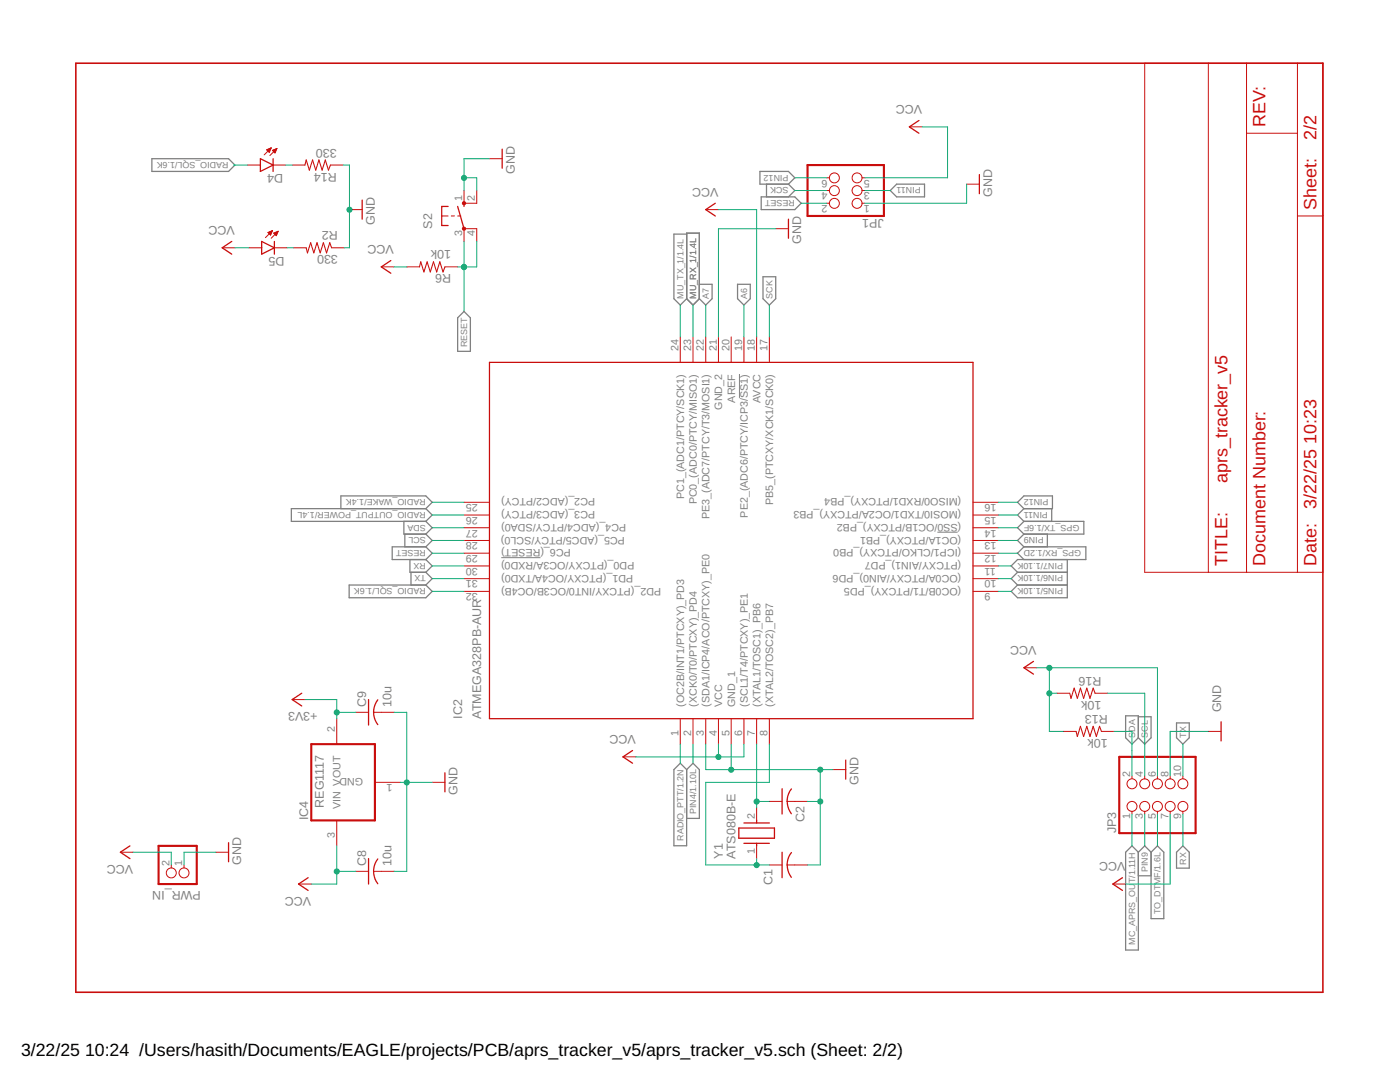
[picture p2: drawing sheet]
<svg xmlns="http://www.w3.org/2000/svg" width="279mm" height="216mm" viewBox="0 0 279 216" stroke-linecap="round" stroke-linejoin="round" font-family="sans-serif">
<path d="M147.6 74.6v4.8M100 111.3h7.9M187.1 106.2h4" fill="none" stroke="#808080" stroke-width=".2"/>
<g fill="none" stroke="#808080" stroke-width=".25">
<path d="M30.3 31.7h15.3l1.3 1.2-1.3 1.3h-15.3zM151.7 34.2h5.7l1.2 1.3-1.2 1.2h-5.7zM151.9 39.3h6.7l1.3 1.3-1.3 1.2h-6.7zM153 36.7v2.6M157.4 36.7l1.2 1.3-1.2 1.3M177.7 38l1.2-1.3h5.6v2.6h-5.6zM137 46.7h-2.5v12.9l1.3 1.3 1.2-1.3M137 59.6v-13.1h2.6v13.1M137 59.6l1.3 1.3 1.3-1.3M139.6 56.7h2.5v2.9l-1.3 1.3-1.2-1.3M147.2 56.7h2.5v2.9l-1.2 1.3-1.3-1.3zM152.3 55.2h2.5v4.4l-1.3 1.3-1.2-1.3z"/>
<path d="M92.6 62.1l1.3 1.3v6.7h-2.6v-6.7zM68 101.5v-2.5h17l1.3 1.2-1.3 1.3M69.7 116.7h15.3l1.3 1.3-1.3 1.3h-15.3zM80.6 104v2.6h4.4M80.8 106.6v2.5M81.8 111.7v2.5h3.2M82 114.2v2.5M85 101.5h-26.9v2.5h26.9M85 101.5l1.3 1.3-1.3 1.2M85 109.1l1.3 1.3-1.3 1.3M85 111.7l1.3 1.2-1.3 1.3M85 109.1h-6.7v2.6h6.7"/>
<path d="M85 114.2l1.3 1.3-1.3 1.2M85 106.6l1.3 1.2-1.3 1.3M85 104l1.3 1.3-1.3 1.3M203.1 100.2l1.2-1.2h5.7v2.5h-5.7zM203.1 116.7h9.9M203.1 114.2l-1.3 1.3 1.3 1.2M203.1 114.2h9.9M204.3 104h12v2.6h-12M204.3 109.1h12.4v2.6h-13.6l-1.3 1.2 1.3 1.3M204.3 109.1l-1.2 1.3 1.2 1.3M204.3 104l-1.2 1.3 1.2 1.3M204.3 101.5l-1.2 1.3 1.2 1.2"/>
<path d="M204.3 106.6l-1.2 1.2 1.2 1.3M209 106.6v2.5M209.9 101.5v2.5M213 111.7v7.6h-9.9l-1.3-1.3 1.3-1.3M134.5 153.6l1.3-1.3 1.2 1.3v15.2h-2.5zM137 153.6l1.3-1.3 1.3 1.3v9.7h-2.6M224.6 142.8h2.6v4.4l-1.3 1.3-1.3-1.3zM227.2 143h2.5v4.2l-1.2 1.3-1.3-1.3M234.8 144.3h2.5v2.9l-1.2 1.3-1.3-1.3zM224.6 170.1l1.3-1.3 1.3 1.3v19.5h-2.6zM227.2 170.1l1.3-1.3 1.2 1.3M227.2 174.8h2.5"/>
<path d="M231 168.8l1.3 1.3v13.2h-2.6v-13.2zM236.1 168.8l1.2 1.3v3.1h-2.5v-3.1z"/>
</g>
<g fill="none" stroke="#c90d0c" stroke-width=".25">
<path d="M52 31.7l2.5 1.2-2.5 1.3zM54.5 31.7v2.5M72.3 39.9v3.8M100.2 29.8v3.8M183.4 24l-1.9 1.3 1.9 1.3M195.5 34.8v3.9M46.2 48.2l-1.9 1.2 1.9 1.3M52.2 48.2l2.6 1.2-2.6 1.3zM54.8 48.2v2.5M78 52l-1.9 1.3 1.9 1.2M89.4 41.2h-1.2v3.8h1.2M91.3 41.2l1.3 4.4"/>
<path d="M92.6 40.6v.6M142.7 40.6l-1.9 1.2 1.9 1.3M157.4 43.7v3.8M97.7 72.3h96.5v71.1h-96.5zM60.2 138.3l-1.9 1.3 1.9 1.3M73.6 139.6v5.1M75.4 139.6l-.5 1-.4 1.5M206.2 132l-1.9 1.2 1.9 1.3M74.6 142.1l.3 1.6 .5 .9M88.8 154.2v3.8M126.2 149.8l-1.9 1.2 1.9 1.3M156.1 157.4v5"/>
<path d="M157.1 159.9l.3 1.6 .5 .9M157.9 157.4l-.7 1.4-.1 1.1M168.8 151.7v3.8M243.7 144v3.8M25.9 168.8l-1.9 1.3 1.9 1.2M45.6 168.1v3.9M61.5 175.1l-1.9 1.3 1.9 1.3M73.6 171.3v5.1M74.6 173.9l.3 1.5 .5 .9M75.4 171.4l-.5 .9-.4 1.6M147.4 165.2h7.2v2.1h-7.2zM148.5 168.3h5"/>
<path d="M148.5 164.2h5M151 163.7v.5M151 168.3v.5M156.1 170.1v5M157.1 172.6l.3 1.6 .5 .9M157.9 170.1a3.9 3.9 0 0 0-.8 2.5M224 175.1l-1.9 1.3 1.9 1.3"/>
</g>
<g fill="none" stroke="#c90d0c" stroke-width=".2">
<path d="M228.5 12.6h35.5v101.6h-35.5zM241.2 12.6v101.6M248.8 12.6v101.6M258.9 12.6v101.6M49.4 32.9h2.6M53.2 29.9l.5 .5M53.3 29.9h.1M53.4 29.8v.2M53.5 29.8v.3M53.6 29.7v.6M53.7 29.7v.7M53.8 29.6v.5"/>
<path d="M54 29.6v.2M54.1 29.5v.1M54.1 29.5l-1.4 1.4M54.1 29.5l-.9 .4M54.1 29.5l-.4 .9M54.4 30l.9-.4-.4 .9zM54.5 30v.1M54.5 32.9h2.5M54.6 29.9v.3M54.7 29.9v.4M54.8 29.8v.7M54.9 29.8v.6"/>
<path d="M55.1 29.7v.4M55.2 29.7v.1M55.3 29.6l-1.4 1.4M58.3 32.9h2.6M65.9 32.9h2.6M92.6 38v2.6h2.5v-2.6M97.7 31.7h2.5M165 38h.5M165 35.5h.5M172 38h.6M172 35.5h.6M181.5 25.3h2.5"/>
<path d="M192.9 36.7h2.6M248.8 26.6h10.1M44.3 49.4h2.6M49.7 49.4h2.5M53.6 46.3v.2M53.7 46.3v.3M53.8 46.2v.6M54 46.2v.7M54.1 46.1v.6M54.2 46.1v.3M54.3 46v.1M54.4 46l-1.4 1.4"/>
<path d="M54.4 46l-.9 .4 .5 .5M54.4 46l-.4 .9M54.6 46.5l.9-.4-.4 .9zM54.7 46.5v.1M54.8 49.4h2.5M54.8 46.4v.3M54.9 46.4v.4M55.1 46.3v.6M55.2 46.3v.6M55.3 46.2v.5M55.4 46.2v.2M55.5 46.1l-1.4 1.4"/>
<path d="M58.6 49.4h2.5M66.2 49.4h2.5M69.7 41.8h2.6M76.1 53.3h2.5M81.2 53.3h2.5M88.2 43.1h1.2M88.8 53.3h2.5M90.1 43.1h.6M91.3 43.1h.7M92.6 48.2v-2.6h2.5v2.6M140.8 41.8h2.6M154.8 45.6h2.6"/>
<path d="M165 40.6h.5M172 40.6h.6M258.9 43.1h5.1M135.8 67.2v5.1M138.3 67.2v5.1M140.8 67.2v5.1M143.4 67.2v5.1M145.9 67.2v5.1M148.5 67.2v5.1M151 67.2v5.1M153.5 67.2v5.1M92.6 118h5.1"/>
<path d="M92.6 115.5h5.1M92.6 112.9h5.1M92.6 110.4h5.1M92.6 107.8h5.1M92.6 105.3h5.1M92.6 102.8h5.1M92.6 100.2h5.1M194.2 118h5.1M194.2 115.5h5.1M194.2 112.9h5.1M194.2 110.4h5.1M194.2 107.8h5.1"/>
<path d="M194.2 105.3h5.1M194.2 102.8h5.1M194.2 100.2h5.1M58.3 139.6h2.6M204.3 133.2h2.6M210.9 138.3h2.6M218.5 138.3h2.6M67.2 143.4v5.1M71 142.1h2.6M74.6 142.1h4M74.8 156.1h5.1M86.3 156.1h2.5"/>
<path d="M124.3 151h2.6M135.8 143.4v5.1M138.3 143.4v5.1M140.8 143.4v5.1M143.4 143.4v5.1M145.9 143.4v5.1M148.5 143.4v5.1M151 143.4v5.1M153.5 143.4v5.1M153.5 159.9h2.6M157.1 159.9h4.1M166.2 153.6h2.6"/>
<path d="M212.2 145.9h2.6M219.8 145.9h2.6M225.9 154.8v.6M228.5 154.8v.6M231 154.8v.6M233.5 154.8v.6M236.1 154.8v.6M241.2 145.9h2.5M24 170.1h2.6M34.2 172.6v.6M36.7 172.6v.6M43.1 170.1h2.5"/>
<path d="M59.6 176.4h2.5M67.2 163.7v5.1M71 173.9h2.6M74.6 173.9h4M151 161.2v2.5M151 168.8v2.5M153.5 172.6h2.6M157.1 172.6h4.1M222.1 176.4h2.5M225.9 161.9v.5M228.5 161.9v.5M231 161.9v.5"/>
<path d="M233.5 161.9v.5M236.1 161.9v.5"/>
<circle cx="166.5" cy="35.5" r=".99"/>
<circle cx="166.5" cy="38" r=".99"/>
<circle cx="171" cy="38" r=".99"/>
<circle cx="171" cy="35.5" r=".99"/>
<circle cx="166.5" cy="40.6" r=".99"/>
<circle cx="171" cy="40.6" r=".99"/>
<circle cx="225.9" cy="156.4" r=".99"/>
<circle cx="228.5" cy="156.4" r=".99"/>
<circle cx="231" cy="156.4" r=".99"/>
<circle cx="233.5" cy="156.4" r=".99"/>
<circle cx="236.1" cy="156.4" r=".99"/>
<circle cx="34.2" cy="174.2" r=".99"/>
<circle cx="36.7" cy="174.2" r=".99"/>
<circle cx="225.9" cy="160.9" r=".99"/>
<circle cx="228.5" cy="160.9" r=".99"/>
<circle cx="231" cy="160.9" r=".99"/>
<circle cx="233.5" cy="160.9" r=".99"/>
<circle cx="236.1" cy="160.9" r=".99"/>
</g>
<path d="M60.9 32.9l.2-1 .6 2.1 .7-2.1 .6 2.1 .6-2.1 .7 2.1 .6-2.1 .7 2.1 .3-1.1M61.1 49.4l.3 1.1 .6-2.1 .6 2.1 .7-2.1 .6 2.1 .6-2.1 .7 2.1 .6-2.1 .4 1M83.7 53.3l.3-1.1 .6 2.1 .6-2.1 .7 2.1 .6-2.1 .6 2.1 .7-2.1 .6 2.1 .4-1M213.5 138.3l.2 1 .7-2 .6 2 .6-2 .7 2 .6-2 .6 2 .7-2 .3 1M214.8 145.9l.2 1.1 .6-2.1 .7 2.1 .6-2.1 .6 2.1 .7-2.1 .6 2.1 .6-2.1 .4 1" fill="none" stroke="#c90d0c" stroke-width=".21"/>
<path d="M15.1 12.6h248.9v185.4h-248.9z" fill="none" stroke="#c90d0c" stroke-width=".32"/>
<path d="M161.2 32.9h15.2v10.2h-15.2zM62.1 148.5h12.7v15.2h-12.7zM223.4 151h15.2v15.2h-15.2zM31.6 168.8h7.7v7.6h-7.7z" fill="none" stroke="#c90d0c" stroke-width=".42"/>
<g fill="#c90d0c" stroke="#c90d0c" stroke-width=".2">
<circle cx="92.6" cy="45.6" r=".33"/>
<circle cx="92.6" cy="40.5" r=".33"/>
</g>
<g fill="none" stroke="#0dab76" stroke-width=".2">
<path d="M46.6 32.9h2.8M57 32.9h1.3M68.5 32.9h1.2v16.5h-1M92.6 35.5h2.5v2.5M97.7 31.7h-5.1v6.3M158.6 35.5h6.4M158.6 38h6.4M172.6 38h5.1M184 25.3h5.1v10.2h-16.5M192.9 36.7v3.9h-20.3M46.9 49.4h2.8M57.3 49.4h1.3"/>
<path d="M78.6 53.3h2.6M92.6 48.2v13.9M95.1 48.2v5.1h-3.8M143.4 41.8h7.6v25.4M154.8 45.6h-11.4v21.6M159.9 40.6h5.1M135.8 60.9v6.3M138.3 60.9v6.3M140.8 60.9v6.3M148.5 60.9v6.3M153.5 60.9v6.3M86.3 100.2h6.3"/>
<path d="M86.3 102.8h6.3M86.3 118h6.3M86.3 115.5h6.3M86.3 112.9h6.3M86.3 110.4h6.3M86.3 105.3h6.3M86.3 107.8h6.3M199.3 100.2h3.8M199.3 102.8h3.8M199.3 118h2.5M199.3 115.5h2.5M199.3 112.9h2.5"/>
<path d="M199.3 110.4h3.8M199.3 105.3h3.8M199.3 107.8h3.8M60.9 139.6h6.3v3.8M206.9 133.2h24.1v21.6M209.4 133.2v12.7h2.8M209.4 138.3h1.5M221.1 138.3h7.4v16.5M67.2 142.1h3.8M78.6 142.1h2.6v31.8h-2.6M79.9 156.1h6.4M135.8 148.5v3.8"/>
<path d="M138.3 148.5v3.8M140.8 148.5v5.1h25.4M143.4 148.5v2.5M145.9 148.5v5.1M148.5 148.5v2.5h-21.6M151 159.9h2.5M151 148.5v12.7M153.5 148.5v7.6h-12.7v16.5h12.7M161.2 159.9h2.5M163.7 153.6v19h-2.5M222.4 145.9h3.5v8.9M236.1 148.5v6.3"/>
<path d="M241.2 145.9h-7.7v8.9M26.6 170.1h7.6v2.5M43.1 170.1h-6.4v2.5M67.2 173.9h3.8M67.2 168.8v7.6h-5.1M151 171.3v1.3M225.9 162.4v6.4M228.5 162.4v6.4M231 162.4v6.4M233.5 162.4v14h-8.9M236.1 162.4v6.4"/>
</g>
<g fill="#0dab76" stroke="#0dab76" stroke-width=".2">
<circle cx="69.7" cy="41.8" r=".51"/>
<circle cx="145.9" cy="153.6" r=".51"/>
<circle cx="163.7" cy="159.9" r=".51"/>
<circle cx="163.7" cy="153.6" r=".51"/>
<circle cx="92.6" cy="35.5" r=".51"/>
<circle cx="81.2" cy="156.1" r=".51"/>
<circle cx="67.2" cy="173.9" r=".51"/>
<circle cx="143.4" cy="151" r=".51"/>
<circle cx="209.4" cy="138.3" r=".51"/>
<circle cx="209.4" cy="133.3" r=".51"/>
<circle cx="92.6" cy="53.3" r=".51"/>
<circle cx="151" cy="172.6" r=".51"/>
<circle cx="151" cy="159.9" r=".51"/>
<circle cx="67.2" cy="142.2" r=".51"/>
</g>
<g font-size="3.6" fill="#c90d0c">
<text x="252.6" y="25.3" transform="rotate(-90 252.6 25.3)">REV:</text>
<text x="262.7" y="27.9" transform="rotate(-90 262.7 27.9)">2/2</text>
<text x="262.7" y="41.8" transform="rotate(-90 262.7 41.8)">Sheet:</text>
<text x="262.7" y="88.6" transform="rotate(-90 262.7 88.6)">10:23</text>
<text x="245" y="96.4" transform="rotate(-90 245 96.4)">aprs_tracker_v5</text>
<text x="262.7" y="101.5" transform="rotate(-90 262.7 101.5)">3/22/25</text>
<text x="245" y="112.9" transform="rotate(-90 245 112.9)">TITLE:</text>
<text x="252.6" y="112.9" transform="rotate(-90 252.6 112.9)">Document Number:</text>
<text x="262.7" y="112.9" transform="rotate(-90 262.7 112.9)">Date:</text>
</g>
<g font-size="3.5">
<text x="4.2" y="210.7">3/22/25</text>
<text x="17" y="210.7">10:24 /Users/hasith/Documents/EAGLE/projects/PCB/aprs_tracker_v5/aprs_tracker_v5.sch (Sheet: 2/2)</text>
</g>
<g font-size="2.5" fill="#808080">
<text x="184" y="21" transform="rotate(-180 184 21)">VCC</text>
<text x="67.2" y="29.6" transform="rotate(-180 67.2 29.6)">330</text>
<text x="56.5" y="34.7" transform="rotate(-180 56.5 34.7)">D4</text>
<text x="67.2" y="34.4" transform="rotate(-180 67.2 34.4)">R14</text>
<text x="102.8" y="34.7" transform="rotate(-90 102.8 34.7)">GND</text>
<text x="143.4" y="37.5" transform="rotate(-180 143.4 37.5)">VCC</text>
<text x="198" y="39.3" transform="rotate(-90 198 39.3)">GND</text>
<text x="46.9" y="45.1" transform="rotate(-180 46.9 45.1)">VCC</text>
<text x="67.5" y="46.2" transform="rotate(-180 67.5 46.2)">R2</text>
<text x="74.8" y="44.8" transform="rotate(-90 74.8 44.8)">GND</text>
<text x="86.2" y="45.6" transform="rotate(-90 86.2 45.6)">S2</text>
<text x="176.4" y="43.7" transform="rotate(-180 176.4 43.7)">JP1</text>
<text x="56.8" y="51.2" transform="rotate(-180 56.8 51.2)">D5</text>
<text x="67.5" y="51" transform="rotate(-180 67.5 51)">330</text>
<text x="78.6" y="48.9" transform="rotate(-180 78.6 48.9)">VCC</text>
<text x="90.1" y="49.9" transform="rotate(-180 90.1 49.9)">10k</text>
<text x="159.9" y="48.6" transform="rotate(-90 159.9 48.6)">GND</text>
<text x="90.1" y="54.7" transform="rotate(-180 90.1 54.7)">R6</text>
<text x="206.9" y="128.9" transform="rotate(-180 206.9 128.9)">VCC</text>
<text x="219.8" y="135" transform="rotate(-180 219.8 135)">R16</text>
<text x="63.4" y="142.1" transform="rotate(-180 63.4 142.1)">+3V3</text>
<text x="73.1" y="141" transform="rotate(-90 73.1 141)">C9</text>
<text x="78.1" y="141" transform="rotate(-90 78.1 141)">10u</text>
<text x="92.2" y="143.4" transform="rotate(-90 92.2 143.4)">IC2</text>
<text x="96" y="143.4" transform="rotate(-90 96 143.4)">ATMEGA328PB-AUR</text>
<text x="219.8" y="139.8" transform="rotate(-180 219.8 139.8)">10k</text>
<text x="221.1" y="142.7" transform="rotate(-180 221.1 142.7)">R13</text>
<text x="243.7" y="142.1" transform="rotate(-90 243.7 142.1)">GND</text>
<text x="126.9" y="146.7" transform="rotate(-180 126.9 146.7)">VCC</text>
<text x="221.1" y="147.5" transform="rotate(-180 221.1 147.5)">10k</text>
<text x="64.7" y="161.2" transform="rotate(-90 64.7 161.2)">REG1117</text>
<text x="91.3" y="158.6" transform="rotate(-90 91.3 158.6)">GND</text>
<text x="171.3" y="156.6" transform="rotate(-90 171.3 156.6)">GND</text>
<text x="61.5" y="163.7" transform="rotate(-90 61.5 163.7)">IC4</text>
<text x="160.5" y="164" transform="rotate(-90 160.5 164)">C2</text>
<text x="222.7" y="166.3" transform="rotate(-90 222.7 166.3)">JP3</text>
<text x="26.6" y="172.6" transform="rotate(-180 26.6 172.6)">VCC</text>
<text x="48.2" y="172.6" transform="rotate(-90 48.2 172.6)">GND</text>
<text x="73.1" y="172.7" transform="rotate(-90 73.1 172.7)">C8</text>
<text x="78.1" y="172.7" transform="rotate(-90 78.1 172.7)">10u</text>
<text x="144.3" y="171.3" transform="rotate(-90 144.3 171.3)">Y1</text>
<text x="146.8" y="171.3" transform="rotate(-90 146.8 171.3)">ATS080B-E</text>
<text x="224.7" y="172.1" transform="rotate(-180 224.7 172.1)">VCC</text>
<text x="40.1" y="177.8" transform="rotate(-180 40.1 177.8)">PWR_IN</text>
<text x="62.1" y="178.9" transform="rotate(-180 62.1 178.9)">VCC</text>
<text x="154.2" y="176.7" transform="rotate(-90 154.2 176.7)">C1</text>
</g>
<g font-size="2.1" fill="#808080">
<text x="165.2" y="35.8" transform="rotate(-180 165.2 35.8)">6</text>
<text x="173.6" y="35.8" transform="rotate(-180 173.6 35.8)">5</text>
<text x="92.2" y="40.2" transform="rotate(-90 92.2 40.2)">1</text>
<text x="94.8" y="40.2" transform="rotate(-90 94.8 40.2)">2</text>
<text x="165.2" y="40.9" transform="rotate(-180 165.2 40.9)">2</text>
<text x="165.2" y="38.4" transform="rotate(-180 165.2 38.4)">4</text>
<text x="173.6" y="40.9" transform="rotate(-180 173.6 40.9)">1</text>
<text x="173.6" y="38.4" transform="rotate(-180 173.6 38.4)">3</text>
<text x="92.2" y="47.2" transform="rotate(-90 92.2 47.2)">3</text>
<text x="94.8" y="47.2" transform="rotate(-90 94.8 47.2)">4</text>
<text x="135.4" y="70" transform="rotate(-90 135.4 70)">24</text>
<text x="138" y="70" transform="rotate(-90 138 70)">23</text>
<text x="140.5" y="70" transform="rotate(-90 140.5 70)">22</text>
<text x="143" y="70" transform="rotate(-90 143 70)">21</text>
<text x="145.6" y="70" transform="rotate(-90 145.6 70)">20</text>
<text x="148.1" y="70" transform="rotate(-90 148.1 70)">19</text>
<text x="150.6" y="70" transform="rotate(-90 150.6 70)">18</text>
<text x="153.2" y="70" transform="rotate(-90 153.2 70)">17</text>
<text x="144.1" y="81.8" transform="rotate(-90 144.1 81.8)">GND_2</text>
<text x="146.7" y="80.3" transform="rotate(-90 146.7 80.3)">AREF</text>
<text x="151.8" y="80.4" transform="rotate(-90 151.8 80.4)">AVCC</text>
<text x="95.3" y="100.6" transform="rotate(-180 95.3 100.6)">25</text>
<text x="118.8" y="99.5" transform="rotate(-180 118.8 99.5)">PC2_(ADC2/PTCY)</text>
<text x="136.5" y="99.6" transform="rotate(-90 136.5 99.6)">PC1_(ADC1/PTCY/SCK1)</text>
<text x="139.1" y="100.6" transform="rotate(-90 139.1 100.6)">PC0_(ADC0/PTCY/MISO1)</text>
<text x="154.3" y="100.8" transform="rotate(-90 154.3 100.8)">PB5_(PTCXY/XCK1/SCK0)</text>
<text x="191.8" y="99.5" transform="rotate(-180 191.8 99.5)">(MISO0/RXD1/PTCXY)_PB4</text>
<text x="198.9" y="100.6" transform="rotate(-180 198.9 100.6)">16</text>
<text x="95.3" y="105.7" transform="rotate(-180 95.3 105.7)">27</text>
<text x="95.3" y="103.1" transform="rotate(-180 95.3 103.1)">26</text>
<text x="118.8" y="102" transform="rotate(-180 118.8 102)">PC3_(ADC3/PTCY)</text>
<text x="124.7" y="107.1" transform="rotate(-180 124.7 107.1)">PC5_(ADC5/PTCY/SCL0)</text>
<text x="125" y="104.5" transform="rotate(-180 125 104.5)">PC4_(ADC4/PTCY/SDA0)</text>
<text x="141.6" y="103.6" transform="rotate(-90 141.6 103.6)">PE3_(ADC7/PTCY/T3/MOSI1)</text>
<text x="149.2" y="103.3" transform="rotate(-90 149.2 103.3)">PE2_(ADC6/PTCY/ICP3/SS1)</text>
<text x="191.8" y="107.1" transform="rotate(-180 191.8 107.1)">(OC1A/PTCXY)_PB1</text>
<text x="191.8" y="104.5" transform="rotate(-180 191.8 104.5)">(SS0/OC1B/PTCXY)_PB2</text>
<text x="191.8" y="102" transform="rotate(-180 191.8 102)">(MOSI0/TXD1/OC2A/PTCXY)_PB3</text>
<text x="198.9" y="105.7" transform="rotate(-180 198.9 105.7)">14</text>
<text x="198.9" y="103.1" transform="rotate(-180 198.9 103.1)">15</text>
<text x="95.3" y="113.3" transform="rotate(-180 95.3 113.3)">30</text>
<text x="95.3" y="110.7" transform="rotate(-180 95.3 110.7)">29</text>
<text x="95.3" y="108.2" transform="rotate(-180 95.3 108.2)">28</text>
<text x="113.9" y="109.6" transform="rotate(-180 113.9 109.6)">PC6_(RESET)</text>
<text x="126.6" y="112.2" transform="rotate(-180 126.6 112.2)">PD0_(PTCXY/OC3A/RXD0)</text>
<text x="191.8" y="112.2" transform="rotate(-180 191.8 112.2)">(PTCXY/AIN1)_PD7</text>
<text x="191.8" y="109.6" transform="rotate(-180 191.8 109.6)">(ICP1/CLKO/PTCXY)_PB0</text>
<text x="198.7" y="113.3" transform="rotate(-180 198.7 113.3)">11</text>
<text x="198.9" y="110.7" transform="rotate(-180 198.9 110.7)">12</text>
<text x="198.9" y="108.2" transform="rotate(-180 198.9 108.2)">13</text>
<text x="95.3" y="118.4" transform="rotate(-180 95.3 118.4)">32</text>
<text x="95.3" y="115.8" transform="rotate(-180 95.3 115.8)">31</text>
<text x="126.4" y="114.7" transform="rotate(-180 126.4 114.7)">PD1_(PTCXY/OC4A/TXD0)</text>
<text x="132" y="117.2" transform="rotate(-180 132 117.2)">PD2_(PTCXY/INT0/OC3B/OC4B)</text>
<text x="191.8" y="117.2" transform="rotate(-180 191.8 117.2)">(OC0B/T1/PTCXY)_PD5</text>
<text x="191.8" y="114.7" transform="rotate(-180 191.8 114.7)">(OC0A/PTCXY/AIN0)_PD6</text>
<text x="197.7" y="118.4" transform="rotate(-180 197.7 118.4)">9</text>
<text x="198.9" y="115.8" transform="rotate(-180 198.9 115.8)">10</text>
<text x="136.5" y="141.1" transform="rotate(-90 136.5 141.1)">(OC2B/INT1/PTCXY)_PD3</text>
<text x="139.1" y="141.1" transform="rotate(-90 139.1 141.1)">(XCK0/T0/PTCXY)_PD4</text>
<text x="141.6" y="141.1" transform="rotate(-90 141.6 141.1)">(SDA1/ICP4/ACO/PTCXY)_PE0</text>
<text x="144.1" y="141.1" transform="rotate(-90 144.1 141.1)">VCC</text>
<text x="146.7" y="141.1" transform="rotate(-90 146.7 141.1)">GND_1</text>
<text x="149.2" y="141.1" transform="rotate(-90 149.2 141.1)">(SCL1/T4/PTCXY)_PE1</text>
<text x="151.8" y="141.1" transform="rotate(-90 151.8 141.1)">(XTAL1/TOSC1)_PB6</text>
<text x="154.3" y="141.1" transform="rotate(-90 154.3 141.1)">(XTAL2/TOSC2)_PB7</text>
<text x="66.8" y="146.1" transform="rotate(-90 66.8 146.1)">2</text>
<text x="135.4" y="146.9" transform="rotate(-90 135.4 146.9)">1</text>
<text x="138" y="146.9" transform="rotate(-90 138 146.9)">2</text>
<text x="140.5" y="146.9" transform="rotate(-90 140.5 146.9)">3</text>
<text x="143" y="146.9" transform="rotate(-90 143 146.9)">4</text>
<text x="145.6" y="146.9" transform="rotate(-90 145.6 146.9)">5</text>
<text x="148.1" y="146.9" transform="rotate(-90 148.1 146.9)">6</text>
<text x="150.6" y="146.9" transform="rotate(-90 150.6 146.9)">7</text>
<text x="153.2" y="146.9" transform="rotate(-90 153.2 146.9)">8</text>
<text x="72.5" y="155.3" transform="rotate(-180 72.5 155.3)">GND</text>
<text x="225.6" y="155" transform="rotate(-90 225.6 155)">2</text>
<text x="228.1" y="155" transform="rotate(-90 228.1 155)">4</text>
<text x="230.6" y="155" transform="rotate(-90 230.6 155)">6</text>
<text x="233.2" y="155" transform="rotate(-90 233.2 155)">8</text>
<text x="235.7" y="155" transform="rotate(-90 235.7 155)">10</text>
<text x="68" y="161.4" transform="rotate(-90 68 161.4)">VIN VOUT</text>
<text x="78.3" y="156.5" transform="rotate(-180 78.3 156.5)">1</text>
<text x="66.8" y="167.2" transform="rotate(-90 66.8 167.2)">3</text>
<text x="150.6" y="163.4" transform="rotate(-90 150.6 163.4)">2</text>
<text x="225.6" y="163.4" transform="rotate(-90 225.6 163.4)">1</text>
<text x="228.1" y="163.4" transform="rotate(-90 228.1 163.4)">3</text>
<text x="230.6" y="163.4" transform="rotate(-90 230.6 163.4)">5</text>
<text x="233.2" y="163.4" transform="rotate(-90 233.2 163.4)">7</text>
<text x="235.7" y="163.4" transform="rotate(-90 235.7 163.4)">9</text>
<text x="33.8" y="172.8" transform="rotate(-90 33.8 172.8)">2</text>
<text x="36.4" y="172.8" transform="rotate(-90 36.4 172.8)">1</text>
<text x="150.6" y="170.3" transform="rotate(-90 150.6 170.3)">1</text>
</g>
<g font-size="1.8" fill="#808080">
<text x="45.6" y="32.3" transform="rotate(-180 45.6 32.3)">RADIO_SQL/1.6K</text>
<text x="157.4" y="34.8" transform="rotate(-180 157.4 34.8)">PIN12</text>
<text x="157.4" y="37.4" transform="rotate(-180 157.4 37.4)">SCK</text>
<text x="158.6" y="39.9" transform="rotate(-180 158.6 39.9)">RESET</text>
<text x="183.7" y="37.4" transform="rotate(-180 183.7 37.4)">PIN11</text>
<text x="136.4" y="59.6" transform="rotate(-90 136.4 59.6)">MU_TX_1/1.4L</text>
<text x="138.9" y="59.6" transform="rotate(-90 138.9 59.6)">MU_RX_1/1.4L</text>
<text x="141.5" y="59.6" transform="rotate(-90 141.5 59.6)">A7</text>
<text x="149.1" y="59.6" transform="rotate(-90 149.1 59.6)">A6</text>
<text x="154.2" y="59.6" transform="rotate(-90 154.2 59.6)">SCK</text>
<text x="93.2" y="69.3" transform="rotate(-90 93.2 69.3)">RESET</text>
<text x="85" y="99.6" transform="rotate(-180 85 99.6)">RADIO_WAKE/1.4K</text>
<text x="209.3" y="99.6" transform="rotate(-180 209.3 99.6)">PIN12</text>
<text x="85" y="102.1" transform="rotate(-180 85 102.1)">RADIO_OUTPUT_POWER/1.4L</text>
<text x="85" y="107.2" transform="rotate(-180 85 107.2)">SCL</text>
<text x="85" y="104.7" transform="rotate(-180 85 104.7)">SDA</text>
<text x="208.3" y="107.2" transform="rotate(-180 208.3 107.2)">PIN9</text>
<text x="209.1" y="102.1" transform="rotate(-180 209.1 102.1)">PIN11</text>
<text x="215.4" y="104.7" transform="rotate(-180 215.4 104.7)">GPS_TX/1.6F</text>
<text x="85" y="112.3" transform="rotate(-180 85 112.3)">RX</text>
<text x="85" y="109.8" transform="rotate(-180 85 109.8)">RESET</text>
<text x="212.1" y="112.3" transform="rotate(-180 212.1 112.3)">PIN7/1.10K</text>
<text x="215.8" y="109.8" transform="rotate(-180 215.8 109.8)">GPS_RX/1.2D</text>
<text x="85" y="117.4" transform="rotate(-180 85 117.4)">RADIO_SQL/1.6K</text>
<text x="85" y="114.8" transform="rotate(-180 85 114.8)">TX</text>
<text x="212.1" y="117.4" transform="rotate(-180 212.1 117.4)">PIN5/1.10K</text>
<text x="212.1" y="114.8" transform="rotate(-180 212.1 114.8)">PIN6/1.10K</text>
<text x="226.6" y="147.2" transform="rotate(-90 226.6 147.2)">SDA</text>
<text x="229.1" y="147.2" transform="rotate(-90 229.1 147.2)">SCL</text>
<text x="236.7" y="147.2" transform="rotate(-90 236.7 147.2)">TX</text>
<text x="136.4" y="167.8" transform="rotate(-90 136.4 167.8)">RADIO_PTT/1.2N</text>
<text x="138.9" y="162.4" transform="rotate(-90 138.9 162.4)">PIN4/1.10L</text>
<text x="236.7" y="172.5" transform="rotate(-90 236.7 172.5)">RX</text>
<text x="226.6" y="176.2" transform="rotate(-90 226.6 176.2)">T/1.11H</text>
<text x="229.1" y="174" transform="rotate(-90 229.1 174)">PIN9</text>
<text x="231.6" y="182.4" transform="rotate(-90 231.6 182.4)">TO_DTMF/1.6L</text>
<text x="226.6" y="188.5" transform="rotate(-90 226.6 188.5)">MC_APRS_OU</text>
</g>
</svg>
